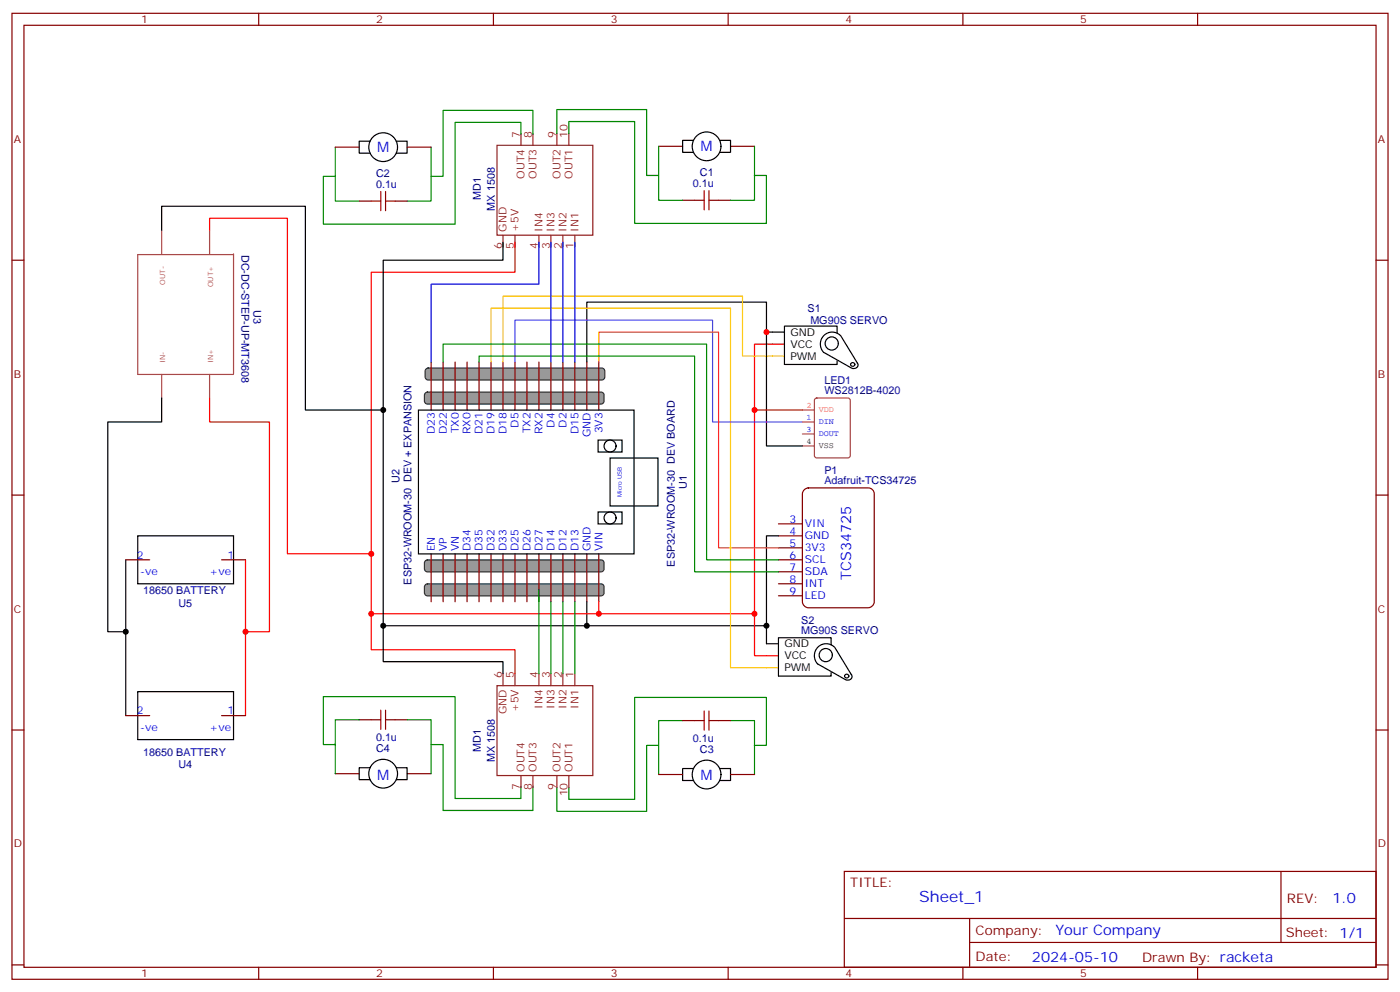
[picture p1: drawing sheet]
<svg xmlns="http://www.w3.org/2000/svg" width="412mm" height="292mm" viewBox="0 0 412 292" stroke-linecap="round" stroke-linejoin="round" font-family="sans-serif">
<g fill="none" stroke="#870000" stroke-width=".35">
<path d="M3.5 3.9h405.4v284.4h-405.4zM7.1 7.4h398.2v277.3h-398.2zM76.2 3.9v3.5M145.3 3.9v3.5M214.5 3.9v3.5M283.6 3.9v3.5M352.8 3.9v3.5M3.5 76.6h3.6M405.3 76.6h3.6M3.5 145.7h3.6M405.3 145.7h3.6M3.5 214.9h3.6"/>
<path d="M405.3 214.9h3.6M248.7 256.5h156.6v28.2h-156.6zM377.3 256.5v20.9M248.7 270.4h156.5M285.6 277.4h119.6M285.6 270.4v14.1M3.5 284h3.6M76.2 284.7v3.6M145.3 284.7v3.6M214.5 284.7v3.6M283.6 284.7v3.6M352.8 284.7v3.6"/>
<path d="M405.3 284h3.6"/>
</g>
<g fill="#999" stroke="#333" stroke-width=".35">
<path d="M125.5 108.6l.6-.3h51.2a.88 .88 0 0 1 .9 .9v1.8a.95 .95 0 0 1-.9 .9h-51.2a.95 .95 0 0 1-.9-.9v-1.8z"/>
<path d="M125.3 115.7l.6-.3h51.2a.88 .88 0 0 1 .8 .9v1.8a.95 .95 0 0 1-.8 .8h-51.2a.95 .95 0 0 1-.9-.8v-1.8z"/>
<path d="M125.3 172.1l.6-.2h51.2a.88 .88 0 0 1 .8 .8v1.8a.95 .95 0 0 1-.8 .9h-51.2a.95 .95 0 0 1-.9-.9v-1.8z"/>
<path d="M125.3 165.1l.6-.3h51.2a.88 .88 0 0 1 .8 .9v1.8a.95 .95 0 0 1-.8 .8h-51.2a.95 .95 0 0 1-.9-.8v-1.8z"/>
</g>
<g fill="none" stroke="#000" stroke-width=".35">
<path d="M109 41.6h-3.2v3.5h3.2M116.7 41.6h3.2v3.5h-3.2M204.3 41.3h-3.2v3.5h3.2M212 41.3h3.2v3.5h-3.2M47.6 67.8v-7.1h42.4v60h22.9M148.2 71.3v5.3h-35.3v107.6h60M225.8 97.8v33.5h10.6M231.1 97.8h-5.3v-8.9h-52.9v17.7M246.6 98.1v-2.1h-15.5v11.3h15.5v-1.1M247.6 98.8a3.5 3.5 0 0 0-5 0 3.5 3.5 0 0 0 .1 5M247.6 98.8l5 8.1M47.6 117.2v7h-15.9v61.7h5.3"/>
<path d="M242.7 103.8l8.1 4.5M252.5 106.8a1.14 1.14 0 0 1-.1 1.4 1.14 1.14 0 0 1-1.4 .2M123.3 120.7h63.5v42.3h-63.5zM176.2 129.5h7v3.6h-7zM179.7 134.8h14.1v14.1h-14.1zM40.6 157.7h28.2v14.1h-28.2zM176.2 150.7h7v3.5h-7zM229.3 157.7h-3.5v26.5M37 164.8v45.8M172.9 177.1v7.1h52.9v5.3h3.5M112.9 184.2v10.6h35.3v3.5M240.9 195.5l8.2 4.6"/>
<path d="M244.8 189.8v-2.1h-15.5v11.3h15.5v-1.1M245.8 190.5a3.5 3.5 0 0 0-4.9 0 3.5 3.5 0 0 0 0 5M245.9 190.5l4.9 8.1M250.8 198.5a1.14 1.14 0 0 1-.2 1.4 1.14 1.14 0 0 1-1.4 .2M40.6 203.6h28.2v14.1h-28.2zM109 226h-3.2v3.5h3.2M116.7 226h3.2v3.5h-3.2M204.3 226.2h-3.2v3.5h3.2M212 226.2h3.2v3.5h-3.2"/>
<circle cx="112.9" cy="43.3" r="4.2"/>
<circle cx="208.1" cy="43.1" r="4.2"/>
<circle cx="245" cy="101.1" r="1.94"/>
<circle cx="251.2" cy="107.3" r=".61"/>
<circle cx="179.7" cy="131.3" r="1.76"/>
<circle cx="179.7" cy="152.5" r="1.76"/>
<circle cx="243.2" cy="192.8" r="1.94"/>
<circle cx="249.4" cy="199" r=".61"/>
<circle cx="112.9" cy="227.7" r="4.2"/>
<circle cx="208.1" cy="228" r="4.2"/>
</g>
<g fill="none" stroke="#870000" stroke-width=".35">
<path d="M98.8 43.3h7M105.8 59.2h3.5M116.4 59.2h3.5M119.9 43.3h7.1M194 43.1h7.1M201.1 58.9h3.5M211.7 58.9h3.5M215.2 43.1h7M127 106.6v14.1M130.5 106.6v14.1M134.1 106.6v14.1M137.6 106.6v14.1"/>
<path d="M141.1 106.6v14.1M144.6 106.6v14.1M148.2 106.6v14.1M151.7 106.6v14.1M155.2 106.6v14.1M158.7 106.6v14.1M162.3 106.6v14.1M165.8 106.6v14.1M169.3 106.6v14.1M172.9 106.6v14.1M176.4 106.6v14.1M229.3 157.7h7.1"/>
<path d="M229.3 154.2h7.1M236.9 144.1l1.2-.5h17.7a1.76 1.76 0 0 1 1.7 1.8v31.7a1.89 1.89 0 0 1-1.7 1.8h-17.7a1.89 1.89 0 0 1-1.7-1.8v-31.7zM37 164.8h7.1M65.3 164.8h7M127 163v14.1M130.5 163v14.1M134.1 163v14.1M137.6 163v14.1M141.1 163v14.1M144.6 163v14.1M148.2 163v14.1M151.7 163v14.1"/>
<path d="M155.2 163v14.1M158.7 163v14.1M162.3 163v14.1M165.8 163v14.1M169.3 163v14.1M172.9 163v14.1M176.4 163v14.1M229.3 164.8h7.1M229.3 175.4h7.1M229.3 171.8h7.1M229.3 168.3h7.1M229.3 161.3h7.1"/>
<path d="M37 210.6h7.1M65.3 210.6h7M105.8 211.9h3.5M116.4 211.9h3.5M201.1 212.1h3.5M211.7 212.1h3.5M98.8 227.7h7M119.9 227.7h7.1M194 228h7.1M215.2 228h7"/>
</g>
<g fill="none" stroke="#8c2424" stroke-width=".35">
<path d="M153.5 39.2v3.6M157 39.2v3.6M164 39.2v3.6M167.6 39.2v3.6M146.4 42.8h28.2v26.4h-28.2zM148.2 69.2v3.6M151.7 69.2v3.6M158.7 69.2v3.6M162.3 69.2v3.6M165.8 69.2v3.6M169.3 69.2v3.6M148.2 198.3v3.5"/>
<path d="M151.7 198.3v3.5M158.7 198.3v3.5M162.3 198.3v3.5M165.8 198.3v3.5M169.3 198.3v3.5M146.4 201.8h28.2v26.5h-28.2zM153.5 228.3v3.5M157 228.3v3.5M164 228.3v3.5M167.6 228.3v3.5"/>
</g>
<path d="M47.6 67.8v6.9M61.7 67.8v6.9M68.8 74.9h-28.2v35.3h28.2M68.8 74.7v35.3M47.6 110.2v7M61.7 110.2v7M240.1 117.4l.5-.2h9.2l.6 .4 .1 16.5-.5 .6-9.4 .1-.7-.5v-16.4zM236.4 131.3h3.5M236.4 127.7h3.5M236.4 120.7h3.5M236.4 124.2h3.5" fill="none" stroke="#a64a4a" stroke-width=".35"/>
<path d="M144.6 106.6v-15.9h70.6v105.8h14.1M231.1 104.8h-12.4v-17.6h-70.5v19.4" fill="none" stroke="#fc0" stroke-width=".35"/>
<path d="M61.7 67.8v-3.6h23v98.8h24.7M151.7 71.3v8.8h-42.3v100.6h67M61.7 117.2v7h17.7v61.7h-7.1M231.1 101.3h-8.9v91.7h7.1M222.2 120.7h14.2M72.3 164.8v45.8M176.4 177.1v3.6h45.8M109.4 180.7v10.5h42.3v7.1" fill="none" stroke="#f00" stroke-width=".35"/>
<path d="M151.7 106.6v-12.4h58.2v30h26.5" fill="none" stroke="#90f" stroke-width=".35"/>
<path d="M176.4 106.6v-8.8h35.3v63.5h17.6" fill="none" stroke="#f60" stroke-width=".35"/>
<g fill="none" stroke="#008700" stroke-width=".35">
<path d="M153.5 39.5v-3.5h-19.4v30h-38.9v-14.1h3.6M157 39.5v-7h-26.5v19.4h-3.5M164 39.3v-7.1h26.5v19.5h3.5M167.5 39.3v-3.5h19.5v30h38.8v-14.1h-3.6M98.8 43.3v15.9h7M127 43.3v15.9h-7.1M194 43.1v15.8h7.1M222.2 43.1v15.8h-7M130.5 106.6v-5.3h77.6v63.5h21.2M141.1 106.6v-1.8h63.5v63.5h24.7M158.7 173.6v24.7M162.3 177.1v21.2"/>
<path d="M165.8 177.1v21.2M169.3 177.1v21.2M98.8 219.2h-3.6v-14.2h38.9v30h19.4v-3.5M105.8 211.9h-7v15.8M119.9 211.9h7.1v15.8M127 219.2h3.5v19.4h26.5v-7.1M194 219.4h-3.5v19.4h-26.5v-7M201.1 212.1h-7.1v15.9M215.2 212.1h7v15.9M222.2 219.4h3.6v-14.1h-38.8v30h-19.5v-3.5"/>
</g>
<g fill="none" stroke="#a10000" stroke-width=".35">
<path d="M109.3 59.2h2.9M112.2 56.4v5.6M113.6 59.2h2.8M113.6 56.4v5.6M204.6 58.9h2.8M207.4 56.1v5.7M208.8 56.1v5.7M208.8 58.9h2.9M109.3 211.9h2.9M112.2 209v5.7M113.6 209v5.7M113.6 211.9h2.8"/>
<path d="M204.6 212.1h2.8M207.4 209.3v5.6M208.8 209.3v5.6M208.8 212.1h2.9"/>
</g>
<path d="M158.7 71.3v12.3h-31.7v23M162.3 71.3v35.3M165.8 71.3v35.3M169.3 71.3v35.3" fill="none" stroke="#00f" stroke-width=".35"/>
<circle cx="37" cy="185.9" r=".88" fill="#000"/>
<circle cx="72.3" cy="185.9" r=".88" fill="#c00"/>
<g fill="#f00">
<circle cx="225.8" cy="97.8" r=".88"/>
<circle cx="222.3" cy="120.7" r=".88"/>
<circle cx="222.3" cy="180.7" r=".88"/>
<circle cx="176.4" cy="180.7" r=".88"/>
</g>
<g fill="#000">
<circle cx="172.9" cy="184.2" r=".88"/>
<circle cx="225.8" cy="184.2" r=".88"/>
</g>
<circle cx="109.4" cy="180.7" r=".88" fill="#f00"/>
<circle cx="112.9" cy="184.2" r=".88" fill="#000"/>
<circle cx="109.4" cy="163" r=".88" fill="#f00"/>
<circle cx="112.9" cy="120.7" r=".88" fill="#000"/>
<text font-size="4.6" fill="#00f" x="270.8" y="265.5">Sheet_1</text>
<g font-size="4.2" fill="#00f">
<text x="111.1" y="44.8">M</text>
<text x="206.3" y="44.5">M</text>
<text x="250.8" y="170.8" transform="rotate(-90 250.8 170.8)">TCS34725</text>
<text x="111.1" y="229.5">M</text>
<text x="206.3" y="229.7">M</text>
<text x="392.5" y="265.8">1.0</text>
<text x="310.9" y="275.3">Your Company</text>
<text x="304" y="283.1">2024-05-10</text>
</g>
<g font-size="3.9" fill="#800">
<text x="250.5" y="261.1">TITLE:</text>
<text x="379.1" y="265.8">REV:</text>
<text x="287.4" y="275.3">Company:</text>
<text x="378.7" y="275.9">Sheet: 1/1</text>
<text x="287.4" y="283">Date:</text>
<text x="336.4" y="283.1">Drawn By: racketa</text>
</g>
<g font-size="3.2" fill="#800">
<text x="41.6" y="6.9">1</text>
<text x="110.8" y="6.9">2</text>
<text x="179.9" y="6.9">3</text>
<text x="249.1" y="6.9">4</text>
<text x="318.2" y="6.9">5</text>
<text x="4.1" y="42">A</text>
<text x="405.9" y="42">A</text>
<text x="4.1" y="111.2">B</text>
<text x="405.9" y="111.2">B</text>
<text x="4.1" y="180.3">C</text>
<text x="405.9" y="180.3">C</text>
<text x="4.1" y="249.4">D</text>
<text x="405.9" y="249.4">D</text>
<text x="41.6" y="287.7">1</text>
<text x="110.8" y="287.7">2</text>
<text x="179.9" y="287.7">3</text>
<text x="249.1" y="287.7">4</text>
<text x="318.2" y="287.7">5</text>
</g>
<g font-size="3.2" fill="#8d2323">
<text x="153.1" y="40.7" transform="rotate(-90 153.1 40.7)">7</text>
<text x="156.6" y="40.7" transform="rotate(-90 156.6 40.7)">8</text>
<text x="163.7" y="40.7" transform="rotate(-90 163.7 40.7)">9</text>
<text x="167.2" y="40.7" transform="rotate(-90 167.2 40.7)">10</text>
<text x="154.5" y="52.6" transform="rotate(-90 154.5 52.6)">OUT4</text>
<text x="158" y="52.6" transform="rotate(-90 158 52.6)">OUT3</text>
<text x="165.1" y="52.6" transform="rotate(-90 165.1 52.6)">OUT2</text>
<text x="168.6" y="52.6" transform="rotate(-90 168.6 52.6)">OUT1</text>
<text x="149.2" y="68.2" transform="rotate(-90 149.2 68.2)">GND</text>
<text x="152.8" y="68.2" transform="rotate(-90 152.8 68.2)">+5V</text>
<text x="159.8" y="68.2" transform="rotate(-90 159.8 68.2)">IN4</text>
<text x="163.3" y="68.2" transform="rotate(-90 163.3 68.2)">IN3</text>
<text x="166.9" y="68.2" transform="rotate(-90 166.9 68.2)">IN2</text>
<text x="170.4" y="68.2" transform="rotate(-90 170.4 68.2)">IN1</text>
<text x="147.8" y="73.4" transform="rotate(-90 147.8 73.4)">6</text>
<text x="151.3" y="73.4" transform="rotate(-90 151.3 73.4)">5</text>
<text x="158.4" y="73.4" transform="rotate(-90 158.4 73.4)">4</text>
<text x="161.9" y="73.4" transform="rotate(-90 161.9 73.4)">3</text>
<text x="165.5" y="73.4" transform="rotate(-90 165.5 73.4)">2</text>
<text x="169" y="73.4" transform="rotate(-90 169 73.4)">1</text>
<text x="147.8" y="199.7" transform="rotate(-90 147.8 199.7)">6</text>
<text x="151.3" y="199.7" transform="rotate(-90 151.3 199.7)">5</text>
<text x="158.4" y="199.7" transform="rotate(-90 158.4 199.7)">4</text>
<text x="161.9" y="199.7" transform="rotate(-90 161.9 199.7)">3</text>
<text x="165.5" y="199.7" transform="rotate(-90 165.5 199.7)">2</text>
<text x="169" y="199.7" transform="rotate(-90 169 199.7)">1</text>
<text x="152.8" y="209.7" transform="rotate(-90 152.8 209.7)">+5V</text>
<text x="159.8" y="208.6" transform="rotate(-90 159.8 208.6)">IN4</text>
<text x="163.3" y="208.6" transform="rotate(-90 163.3 208.6)">IN3</text>
<text x="166.9" y="208.6" transform="rotate(-90 166.9 208.6)">IN2</text>
<text x="170.4" y="208.6" transform="rotate(-90 170.4 208.6)">IN1</text>
<text x="149.2" y="210.2" transform="rotate(-90 149.2 210.2)">GND</text>
<text x="154.5" y="227.2" transform="rotate(-90 154.5 227.2)">OUT4</text>
<text x="158" y="227.2" transform="rotate(-90 158 227.2)">OUT3</text>
<text x="165.1" y="227.2" transform="rotate(-90 165.1 227.2)">OUT2</text>
<text x="168.6" y="227.2" transform="rotate(-90 168.6 227.2)">OUT1</text>
<text x="153.1" y="232.4" transform="rotate(-90 153.1 232.4)">7</text>
<text x="156.6" y="232.4" transform="rotate(-90 156.6 232.4)">8</text>
<text x="163.7" y="232.4" transform="rotate(-90 163.7 232.4)">9</text>
<text x="167.2" y="234.4" transform="rotate(-90 167.2 234.4)">10</text>
</g>
<g font-size="3.2" fill="#000080">
<text x="110.8" y="52.1">C2</text>
<text x="206.2" y="51.9">C1</text>
<text x="110.8" y="55.3">0.1u</text>
<text x="141.7" y="58.9" transform="rotate(-90 141.7 58.9)">MD1</text>
<text x="204.1" y="55.1">0.1u</text>
<text x="145.8" y="62" transform="rotate(-90 145.8 62)">MX 1508</text>
<text x="71.2" y="75" transform="rotate(90 71.2 75)">DC-DC-STEP-UP-MT3608</text>
<text x="74.7" y="91.2" transform="rotate(90 74.7 91.2)">U3</text>
<text x="237.9" y="91.8">S1</text>
<text x="238.7" y="95.4">MG90S SERVO</text>
<text x="242.8" y="113">LED1</text>
<text x="242.8" y="116.1">WS2812B-4020</text>
<text x="117.7" y="142.2" transform="rotate(-90 117.7 142.2)">U2</text>
<text x="202.4" y="144" transform="rotate(-90 202.4 144)">U1</text>
<text x="242.8" y="139.5">P1</text>
<text x="242.8" y="142.6">Adafruit-TCS34725</text>
<text x="198.8" y="166.8" transform="rotate(-90 198.8 166.8)">ESP32-WROOM-30 DEV BOARD</text>
<text x="121.2" y="172.1" transform="rotate(-90 121.2 172.1)">ESP32-WROOM-30 DEV + EXPANSION</text>
<text x="42.2" y="174.9">18650 BATTERY</text>
<text x="52.6" y="178.6">U5</text>
<text x="236" y="183.6">S2</text>
<text x="236" y="186.7">MG90S SERVO</text>
<text x="110.8" y="218.2">0.1u</text>
<text x="110.8" y="221.4">C4</text>
<text x="141.7" y="221.3" transform="rotate(-90 141.7 221.3)">MD1</text>
<text x="204.1" y="218.5">0.1u</text>
<text x="206.2" y="221.6">C3</text>
<text x="42.2" y="222.5">18650 BATTERY</text>
<text x="52.6" y="226">U4</text>
<text x="145.8" y="224.2" transform="rotate(-90 145.8 224.2)">MX 1508</text>
</g>
<g font-size="3.2">
<text x="232.8" y="98.8">GND</text>
<text x="232.8" y="105.9">PWM</text>
<text x="232.8" y="102.3">VCC</text>
<text x="231.1" y="190.5">GND</text>
<text x="231.1" y="197.6">PWM</text>
<text x="231.1" y="194.1">VCC</text>
</g>
<g font-size="3.2" fill="#00f">
<text x="152.8" y="125.8" transform="rotate(-90 152.8 125.8)">D5</text>
<text x="163.3" y="125.8" transform="rotate(-90 163.3 125.8)">D4</text>
<text x="166.9" y="125.8" transform="rotate(-90 166.9 125.8)">D2</text>
<text x="128.1" y="127.9" transform="rotate(-90 128.1 127.9)">D23</text>
<text x="131.6" y="127.9" transform="rotate(-90 131.6 127.9)">D22</text>
<text x="135.1" y="127.5" transform="rotate(-90 135.1 127.5)">TX0</text>
<text x="138.6" y="127.8" transform="rotate(-90 138.6 127.8)">RX0</text>
<text x="142.2" y="127.9" transform="rotate(-90 142.2 127.9)">D21</text>
<text x="145.7" y="127.9" transform="rotate(-90 145.7 127.9)">D19</text>
<text x="149.2" y="127.9" transform="rotate(-90 149.2 127.9)">D18</text>
<text x="156.3" y="127.5" transform="rotate(-90 156.3 127.5)">TX2</text>
<text x="159.8" y="127.8" transform="rotate(-90 159.8 127.8)">RX2</text>
<text x="170.4" y="127.9" transform="rotate(-90 170.4 127.9)">D15</text>
<text x="173.9" y="128.7" transform="rotate(-90 173.9 128.7)">GND</text>
<text x="177.4" y="127.6" transform="rotate(-90 177.4 127.6)">3V3</text>
<text x="232.6" y="153.8">3</text>
<text x="237.1" y="155.2">VIN</text>
<text x="232.6" y="157.4">4</text>
<text x="232.6" y="160.9">5</text>
<text x="237.1" y="158.8">GND</text>
<text x="40.3" y="164.4">2</text>
<text x="67" y="164.4">1</text>
<text x="128.1" y="162.3" transform="rotate(-90 128.1 162.3)">EN</text>
<text x="131.6" y="162.3" transform="rotate(-90 131.6 162.3)">VP</text>
<text x="135.1" y="162.3" transform="rotate(-90 135.1 162.3)">VN</text>
<text x="138.6" y="162.3" transform="rotate(-90 138.6 162.3)">D34</text>
<text x="142.2" y="162.3" transform="rotate(-90 142.2 162.3)">D35</text>
<text x="145.7" y="162.3" transform="rotate(-90 145.7 162.3)">D32</text>
<text x="149.2" y="162.3" transform="rotate(-90 149.2 162.3)">D33</text>
<text x="152.8" y="162.3" transform="rotate(-90 152.8 162.3)">D25</text>
<text x="156.3" y="162.3" transform="rotate(-90 156.3 162.3)">D26</text>
<text x="159.8" y="162.3" transform="rotate(-90 159.8 162.3)">D27</text>
<text x="163.3" y="162.3" transform="rotate(-90 163.3 162.3)">D14</text>
<text x="166.9" y="162.3" transform="rotate(-90 166.9 162.3)">D12</text>
<text x="170.4" y="162.3" transform="rotate(-90 170.4 162.3)">D13</text>
<text x="173.9" y="162.3" transform="rotate(-90 173.9 162.3)">GND</text>
<text x="177.4" y="162.3" transform="rotate(-90 177.4 162.3)">VIN</text>
<text x="232.6" y="168">7</text>
<text x="232.6" y="164.4">6</text>
<text x="237.1" y="165.8">SCL</text>
<text x="237.1" y="162.3">3V3</text>
<text x="41.3" y="169.4">-ve</text>
<text x="61.7" y="169.4">+ve</text>
<text x="232.6" y="171.5">8</text>
<text x="237.1" y="172.9">INT</text>
<text x="237.1" y="169.4">SDA</text>
<text x="232.6" y="175">9</text>
<text x="237.1" y="176.4">LED</text>
<text x="40.3" y="210.3">2</text>
<text x="41.3" y="215.2">-ve</text>
<text x="61.7" y="215.2">+ve</text>
<text x="67" y="210.3">1</text>
</g>
<g font-size="2.5" fill="#f55">
<text x="237.5" y="120">2</text>
<text x="241.2" y="121.4">VDD</text>
</g>
<g font-size="2.5" fill="#00f">
<text x="237.5" y="123.5">1</text>
<text x="241.2" y="124.9">DIN</text>
<text x="237.5" y="127">3</text>
<text x="241.2" y="128.4">DOUT</text>
</g>
<g font-size="2.5" fill="#333">
<text x="237.5" y="130.6">4</text>
<text x="241.2" y="132">VSS</text>
</g>
<g font-size="2.1" fill="#a54b4b">
<text x="48.7" y="83.8" transform="rotate(-90 48.7 83.8)">OUT-</text>
<text x="62.8" y="84.5" transform="rotate(-90 62.8 84.5)">OUT+</text>
<text x="48.7" y="106.9" transform="rotate(-90 48.7 106.9)">IN-</text>
<text x="62.8" y="106.9" transform="rotate(-90 62.8 106.9)">IN+</text>
</g>
<text font-size="1.8" fill="#00f" x="183.2" y="146.3" transform="rotate(-90 183.2 146.3)">Micro USB</text>
</svg>
